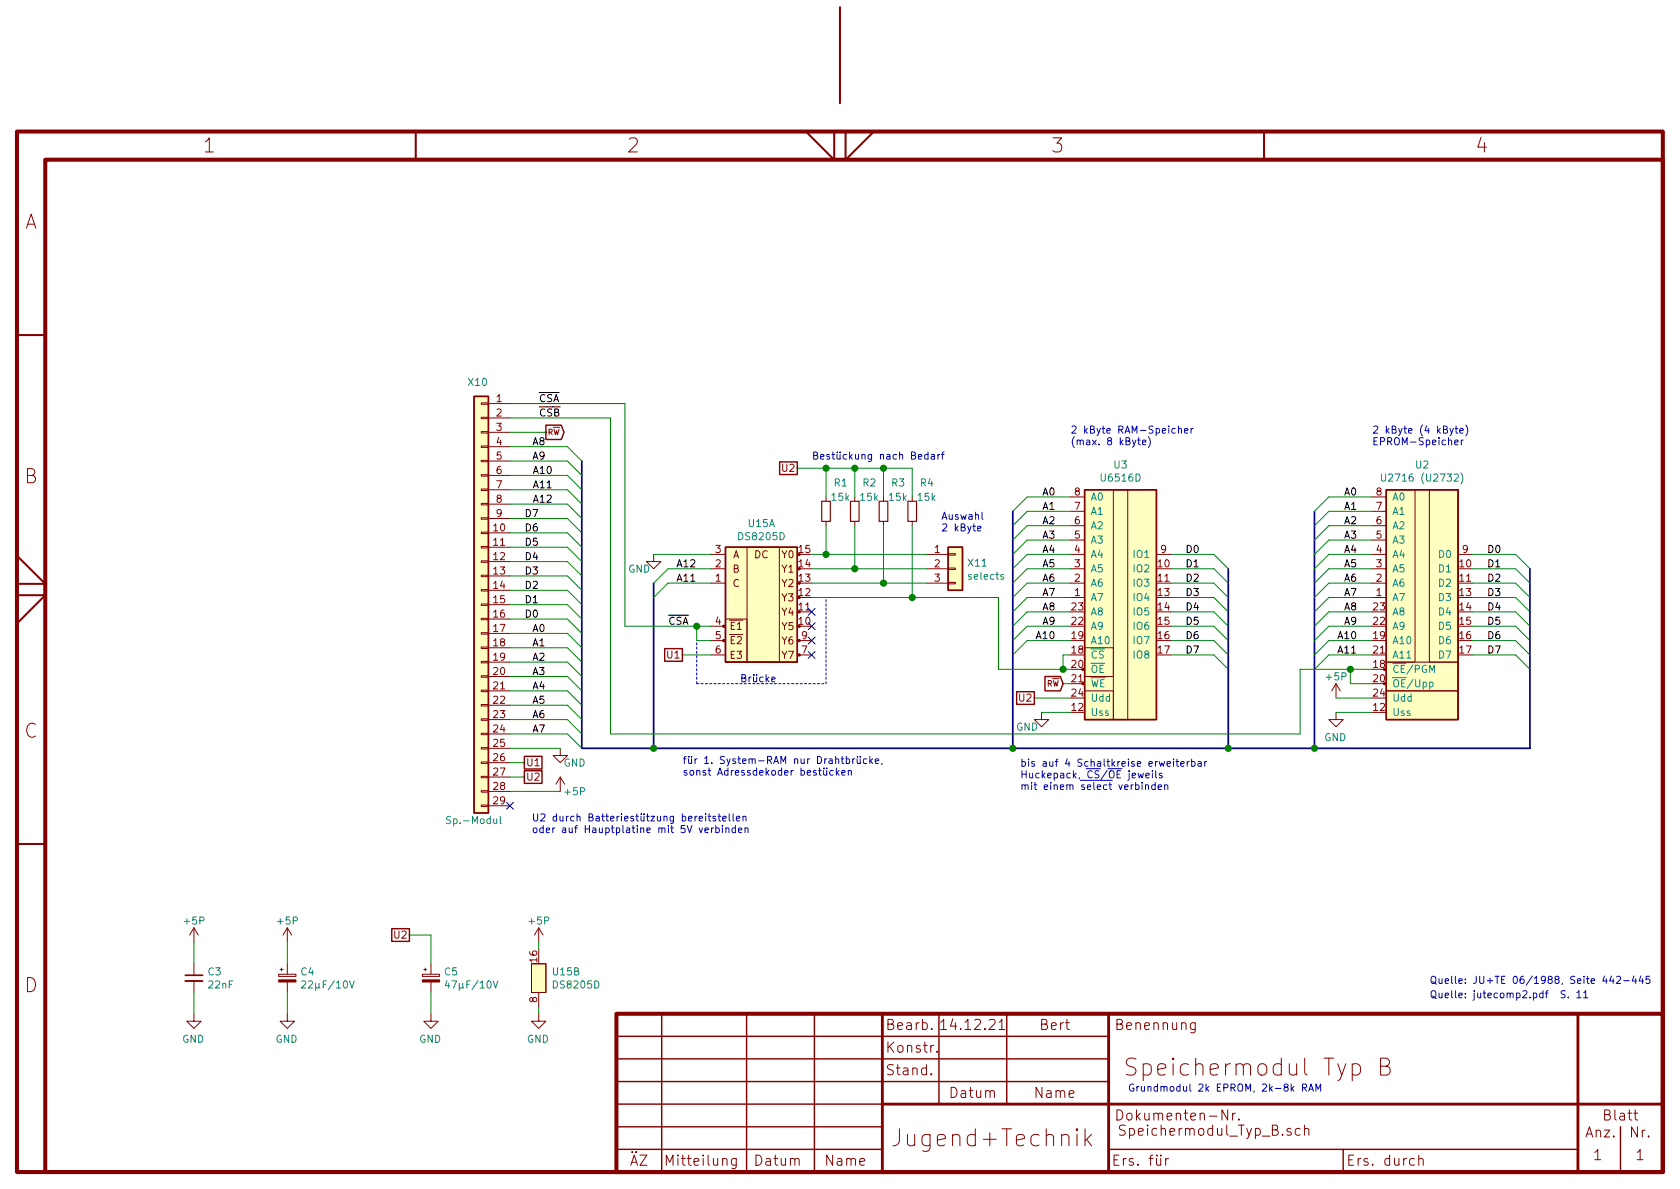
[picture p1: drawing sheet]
<svg xmlns="http://www.w3.org/2000/svg" width="297mm" height="210mm" viewBox="0 0 297 210" stroke-linecap="round" stroke-linejoin="round" font-family="sans-serif">
<path d="M3 23.3h291v184h-291zM8 28.2h286v179.1h-286zM109 179.3h185v28h-185z" fill="none" stroke="#840000" stroke-width=".71"/>
<path d="M148.5 1.3v17M73.5 23.3v4.9M142.5 23.3l5 5v-5M149.5 23.3v5l5-5M223.5 23.3v5M3 59.3h5M3 98.3l5 4.9h-5M3 105.3h5l-5 5M3 149.2h5" fill="none" stroke="#840000" stroke-width=".36"/>
<g fill="none" stroke="#840000" stroke-width=".18">
<path d="M85.1 78.9h1.3v.2h-1.3zM85.1 76.3h1.3v.3h-1.3zM85.1 73.8h1.3v.2h-1.3zM85.1 71.2h1.3v.3h-1.3zM86.4 71.4h3.8M86.4 73.9h3.8M86.4 76.4h3.8M86.4 79h3.8M85.1 81.4h1.3v.3h-1.3zM85.1 99.2h1.3v.2h-1.3zM85.1 96.6h1.3v.3h-1.3zM85.1 94.1h1.3v.3h-1.3z"/>
<path d="M85.1 91.6h1.3v.2h-1.3zM85.1 89h1.3v.3h-1.3zM85.1 86.5h1.3v.2h-1.3zM85.1 83.9h1.3v.3h-1.3zM86.4 94.2h3.8M86.4 96.8h3.8M86.4 99.3h3.8M86.4 81.5h3.8M86.4 84.1h3.8M86.4 86.6h3.8M86.4 89.1h3.8M86.4 91.7h3.8"/>
<path d="M115.6 98v1.3h-1.3l1.3 1.3 1.2-1.3h-1.2M125.7 98h2.6M132.1 96.8h5.7v20.3h-5.7zM146 87.9v.7M146 92.2v.8M151.1 87.9v.7M151.1 92.2v.8M156.2 87.9v.7M156.2 92.2v.8M161.3 87.9v.7M161.3 92.2v.8M163.8 98h3.8"/>
<path d="M167.6 97.9h1.3v.3h-1.3zM189.2 98h2.6M189.2 95.5h2.6M189.2 93h2.6M189.2 90.4h2.6M189.2 87.9h2.6M196.8 86.6h2.6v40.6h-2.6zM204.5 98h2.5M242.6 98h2.5M242.6 95.5h2.5M242.6 93h2.5M242.6 90.4h2.5"/>
<path d="M242.6 87.9h2.5M245.1 86.6h5.1v30.5h-5.1zM252.7 86.6h5.1v30.5h-5.1zM257.8 98h2.5M85.1 111.9h1.3v.2h-1.3zM85.1 114.4h1.3v.3h-1.3zM85.1 117h1.3v.2h-1.3zM85.1 119.5h1.3v.3h-1.3zM85.1 109.3h1.3v.3h-1.3zM85.1 104.3h1.3v.2h-1.3zM85.1 101.7h1.3v.3h-1.3zM85.1 106.8h1.3v.3h-1.3z"/>
<path d="M86.4 101.8h3.8M86.4 104.4h3.8M86.4 106.9h3.8M86.4 109.5h3.8M86.4 112h3.8M86.4 114.5h3.8M86.4 117.1h3.8M86.4 119.6h3.8M125.7 103.1h2.6M125.7 100.6h2.6M125.7 110.7h2.6M125.7 113.3h2.6"/>
<path d="M125.7 115.8h2.6M128.3 109.5h3.8v7.6h-3.8zM141 113.3h2.5M141 115.8h2.5M163.8 103.1h3.8M163.8 100.6h3.8M167.6 103h1.3v.2h-1.3zM167.6 100.5h1.3v.2h-1.3zM189.2 105.7h2.6M189.2 103.1h2.6M189.2 100.6h2.6M191.8 114.5h5v5.1h-5z"/>
<path d="M242.6 105.7h2.5M242.6 103.1h2.5M242.6 100.6h2.5M245.1 117.1h12.7v5.1h-12.7zM85.1 134.7h1.3v.3h-1.3zM85.1 137.3h1.3v.2h-1.3zM85.1 139.8h1.3v.3h-1.3zM85.1 122h1.3v.3h-1.3zM85.1 124.6h1.3v.2h-1.3zM85.1 127.1h1.3v.3h-1.3zM85.1 129.7h1.3v.2h-1.3zM85.1 132.2h1.3v.3h-1.3z"/>
<path d="M86.4 122.2h3.8M86.4 124.7h3.8M86.4 127.2h3.8M86.4 129.8h3.8M86.4 132.3h3.8M86.4 134.9h3.8M86.4 137.4h3.8M86.4 139.9h3.8M99.1 132.3v1.3h-1.3l1.3 1.3 1.2-1.3h-1.2M99.1 137.4l.7 1.3M99.1 137.4v2.5M99.1 137.4l-.8 1.3"/>
<path d="M184.1 126v1.2h-1.2l1.2 1.3 1.3-1.3h-1.3M191.8 122.2h5v5h-5zM236.2 126v1.2h-1.3l1.3 1.3 1.3-1.3h-1.3M236.2 120.9l.8 1.3M236.2 120.9v2.5M236.2 120.9l-.7 1.3M245.1 122.2h12.7v5h-12.7zM85.1 142.4h1.3v.2h-1.3zM86.4 142.5h3.8M34.3 179.3v1.3h-1.3l1.3 1.3 1.3-1.3h-1.3M34.3 164.1v2.5M34.3 170.4v2.1"/>
<path d="M34.3 173.5v2M34.3 164.1l.8 1.2M34.3 164.1l-.8 1.2M49.3 172.3h3v.4h-3zM49.5 171.4h.5M49.8 171.2v.5M50.8 179.3v1.3h-1.3l1.3 1.3 1.3-1.3h-1.3M50.8 164.1l.8 1.2M50.8 164.1v2.5M50.8 170.4v1.9M50.8 173.7v1.8M50.8 164.1l-.8 1.2"/>
<path d="M74.7 172.3h3v.4h-3zM74.9 171.4h.5M75.2 171.2v.5M76.2 179.3v1.3h-1.3l1.3 1.3 1.3-1.3h-1.3M76.2 170.4v1.9M76.2 173.7v1.8M94 170.4h2.5v5.1h-2.5zM95.2 179.3v1.3h-1.2l1.2 1.3 1.3-1.3h-1.3M95.2 164.1l.8 1.2M95.2 164.1v2.5M95.2 175.5v2.5M95.2 164.1l-.7 1.2"/>
<path d="M164.6 189.9l.1 .1-.1 .1v-.2v.2M164.7 181.9v.2l-.1-.1 .1-.1v.2M165.7 185.9v.2M166.3 180.8l.6-.5v1.8M166.3 182.1h1.1M176.6 182.1h1.1M191.8 199.6v3M211.3 180.8v1.5a.5 .5 0 0 1-.8 .3M211.3 180.9l-.5-.1-.3 .4v.7l.3 .2 .5-.1M217.1 196.3v1.8l-1-1.8v1.8M217.9 196.8v1.3M218.4 196.8l-.3 .1-.2 .3"/>
<path d="M219 197.9v.2M228.2 199.6a.44 .44 0 0 0-.7 .2l.1 .3 .6 .1 .1 .2-.2 .4-.6-.1M229.9 199.6l-.6-.1-.3 .4 .1 .7 .2 .2 .6-.1M230.6 199.7a.45 .45 0 0 1 .8 .1v1M230.6 199v1.8M239.1 188.3a.96 .96 0 0 1 1.3 .1l.1 .3v.8l-.1 .3a.96 .96 0 0 1-1.3 .2M244.1 188.5h1a.72 .72 0 0 0 .6-.7 .72 .72 0 0 0-.6-.7h-1v3h1.1a.8 .8 0 0 0 .6-.8 .8 .8 0 0 0-.7-.8M130.2 204.8v1.5a.49 .49 0 0 1-.8 .3M130.2 204.9l-.2-.1a.56 .56 0 0 0-.7 .4v.5a.56 .56 0 0 0 .7 .4l.2-.1M192.1 201.5l.9 1.1M193 200.6l-1.2 1.1M206.1 204.8v1.3"/>
<path d="M206.6 204.8l-.3 .1-.2 .3M250.9 205l.2-.2 .4 .1 .1 1.2M250.9 204.3v1.8"/>
</g>
<g fill="none" stroke="#840000" stroke-width=".25">
<path d="M83.8 70.1h2.6v73.7h-2.6zM96.5 75.2h2.7l.5 1.2-.5 1.3h-2.7zM128.3 96.8h12.7v20.3h-12.7zM137.8 81.7h3.2v2.2h-3.2zM167.6 96.8h2.6v7.6h-2.6zM191.8 86.6h12.7v40.6h-12.7zM245.1 86.6h12.7v40.6h-12.7zM117.5 114.7h3.1v2.2h-3.1zM184.8 119.6h2.7l.5 1.3-.5 1.3h-2.7zM92.7 136.3h3.1v2.2h-3.1zM92.7 133.8h3.1v2.2h-3.1zM179.8 122.3h3.1v2.3h-3.1z"/>
<path d="M69.3 164.2h3.1v2.3h-3.1zM117 179.3v28M132 179.3v28M144 179.3v28M166 179.3v15.9M178 179.3v15.9M109 183.3h87M109 187.2h87M109 191.3h87M109 199.3h47M109 195.2h47M286.5 199.3v8"/>
<path d="M109 203.2h47M196 203.2h83M237.5 203.2v4.1"/>
</g>
<path d="M156 179.3v28M196 179.3v28M279 179.3v28M156 195.2h138" fill="none" stroke="#840000" stroke-width=".51"/>
<g fill="#ffffc2" stroke="#ffffc2" stroke-width=".18">
<path d="M191.8 86.6h12.7v40.6h-12.7z"/>
<path d="M167.6 96.8h2.6v7.6h-2.6z"/>
<path d="M245.1 86.6h12.7v40.6h-12.7z"/>
<path d="M94 170.4h2.5v5.1h-2.5z"/>
<path d="M128.3 96.8h12.7v20.3h-12.7z"/>
<path d="M83.8 70.1h2.6v73.7h-2.6z"/>
</g>
<path d="M244.2 83.8v1.1l.3 .2 .4-.1 .1-.1v-1.1M258.3 83.6a1.47 1.47 0 0 1 0 2M177.4 101.6h-.3l-.2 .2 .1 .1 .4 .2v.3h-.5M252.8 118.9v-1.3l.4 1 .4-1v1.3M252.8 120.7l.3-.1 .3 .2-.1 .6h-.5M79.7 144.4h-.5l-.2 .1-.1 .2 .2 .2 .5 .2 .1 .3-.3 .2h-.5M88.4 144.4v1.1l.2 .1M53.3 173.6l.5-.1 .3 .3-.1 .2-.7 .7h.8M61.8 173.5l.4 1.2 .4-1.2M79 173.4l-.3 .9h.8M87.2 173.5l.4 1.2 .4-1.2" fill="none" stroke="#008484" stroke-width=".18"/>
<path d="M32.8 173.5h3" fill="none" stroke="#840000" stroke-width=".33"/>
<path d="M32.8 172.5h3" fill="none" stroke="#840000" stroke-width=".3"/>
<g fill="#840000" stroke="#840000" stroke-width=".18">
<path d="M74.7 173.3h3v.4h-3z"/>
<path d="M49.3 173.3h3v.4h-3z"/>
<circle cx="128" cy="113.3" r=".2"/>
<circle cx="128" cy="110.7" r=".2"/>
<circle cx="141.3" cy="115.8" r=".2"/>
<circle cx="141.3" cy="113.3" r=".2"/>
</g>
<path d="M145.3 88.6h1.5v3.6h-1.5zM150.4 88.6h1.5v3.6h-1.5zM155.4 88.6h1.6v3.6h-1.6zM160.5 88.6h1.6v3.6h-1.6z" fill="none" stroke="#840000" stroke-width=".2"/>
<path d="M123.2 120.9v-7.6M123.2 120.9h22.8M146 120.9v-15.2" fill="none" stroke="#0000c2" stroke-width=".18" stroke-dasharray=".4 .4"/>
<path d="M102.9 81.5v50.8h167.6v-31.7M179.1 90.4v41.9M232.4 90.4v41.9M115.6 103.1v29.2M217.2 100.6v31.7" fill="none" stroke="#000084" stroke-width=".3"/>
<g fill="none" stroke="#008400" stroke-width=".18">
<path d="M90.2 79h10.1l2.6 2.5M90.2 71.4h20.3v39.3h15.2M90.2 73.9h17.7v55.9h122v-11.4h12.7M90.2 76.4h6.3M90.2 81.5h10.1l2.6 2.6M90.2 86.6h10.1l2.6 2.5M90.2 99.3h10.1l2.6 2.5M90.2 96.8h10.1l2.6 2.5M90.2 94.2h10.1l2.6 2.6M90.2 91.7h10.1l2.6 2.5M90.2 84.1h10.1l2.6 2.5M90.2 89.1h10.1l2.6 2.6"/>
<path d="M115.6 98h10.1M141 82.8h20.3v5.1M143.5 98h20.3M146 82.8v5.1M146 93v5M151.1 82.8v5.1M151.1 93v7.6M156.2 82.8v5.1M156.2 93v10.1M161.3 93v12.7M189.2 98h-7.6l-2.5 2.6M189.2 95.5h-7.6l-2.5 2.5"/>
<path d="M189.2 87.9h-7.6l-2.5 2.5M189.2 90.4h-7.6l-2.5 2.6M189.2 93h-7.6l-2.5 2.5M207 98h7.6l2.6 2.6M242.6 98h-7.7l-2.5 2.6M242.6 95.5h-7.7l-2.5 2.5M242.6 87.9h-7.7l-2.5 2.5M242.6 90.4h-7.7l-2.5 2.6M242.6 93h-7.7l-2.5 2.5M260.3 98h7.7l2.5 2.6M90.2 101.8h10.1l2.6 2.6M90.2 112h10.1l2.6 2.5"/>
<path d="M90.2 109.5h10.1l2.6 2.5M90.2 106.9h10.1l2.6 2.6M90.2 104.4h10.1l2.6 2.5M90.2 117.1h10.1l2.6 2.5M90.2 119.6h10.1l2.6 2.6M90.2 114.5h10.1l2.6 2.6M120.6 115.8h5.1M123.2 110.7v2.6h2.5M125.7 100.6h-7.6l-2.5 2.5M125.7 103.1h-7.6l-2.5 2.6M143.5 100.6h20.3M143.5 103.1h20.3"/>
<path d="M143.5 105.7h33v12.7h12.7M189.2 100.6h-7.6l-2.5 2.5M189.2 103.1h-7.6l-2.5 2.6M189.2 105.7h-7.6l-2.5 2.5M189.2 108.2h-7.6l-2.5 2.5M189.2 110.7h-7.6l-2.5 2.6M189.2 113.3h-7.6l-2.5 2.5M189.2 115.8h-1.2v2.6M207 100.6h7.6l2.6 2.5M207 103.1h7.6l2.6 2.6M207 105.7h7.6l2.6 2.5M207 108.2h7.6l2.6 2.5"/>
<path d="M207 110.7h7.6l2.6 2.6M207 113.3h7.6l2.6 2.5M207 115.8h7.6l2.6 2.6M238.8 118.4v2.5h3.8M242.6 100.6h-7.7l-2.5 2.5M242.6 103.1h-7.7l-2.5 2.6M242.6 105.7h-7.7l-2.5 2.5M242.6 108.2h-7.7l-2.5 2.5M242.6 110.7h-7.7l-2.5 2.6M242.6 113.3h-7.7l-2.5 2.5M242.6 115.8h-7.7l-2.5 2.6M260.3 100.6h7.7l2.5 2.5"/>
<path d="M260.3 103.1h7.7l2.5 2.6M260.3 105.7h7.7l2.5 2.5M260.3 108.2h7.7l2.5 2.5M260.3 110.7h7.7l2.5 2.6M260.3 113.3h7.7l2.5 2.5M260.3 115.8h7.7l2.5 2.6M90.2 134.9h2.5M90.2 137.4h2.5M90.2 132.3h8.9M90.2 129.8h10.1l2.6 2.5M90.2 139.9h8.9M90.2 122.2h10.1l2.6 2.5"/>
<path d="M90.2 124.7h10.1l2.6 2.5M90.2 127.2h10.1l2.6 2.6M182.9 123.4h6.3M184.1 126h5.1M188 120.9h1.2M236.2 123.4h6.4M236.2 126h6.4M34.3 166.6v3.8M34.3 175.5v3.8M50.8 166.6v3.8M50.8 175.5v3.8M72.4 165.3h3.8v5.1"/>
<path d="M76.2 175.5v3.8M95.2 166.6v1.3M95.2 178v1.3"/>
</g>
<g fill="none" stroke="#0000c2" stroke-width=".18">
<path d="M164.1 79.9v1.3M166.9 79.9l-.3 .2v1.1M201.1 77.8h.5M201.3 77.4v1.1l.3 .2M202 78.2l.6-.1-.1-.2-.3-.1-.2 .2 .1 .6h.4M203 77.2a1.47 1.47 0 0 1 0 1.9M207.8 75.8h-.4l-.2 .2 .1 .5h.5M208.4 75.9l.1-.1h.3l.1 .8M208.4 75.3v1.3M209.4 76.2l.6-.1v-.3h-.4l-.2 .1 .1 .6h.5M210.6 75.8v.8M210.9 75.8h-.2l-.1 .2"/>
<path d="M256.4 75.8l.3 .8M257 75.8l-.5 1.1-.1 .1M257.2 78.2l.6-.1v-.2l-.4-.1-.2 .2 .1 .6h.5M257.3 75.8h.5M257.5 75.3v1.1l.3 .2M258.1 76.2l.6-.1-.1-.3h-.3l-.2 .1 .1 .6h.4M258.4 77.8v.9M258.7 77.8l-.2 .1-.1 .1M259.2 75.2a1.47 1.47 0 0 1 0 1.9M164.1 80.4h-.4l-.2 .2 .1 .5h.5M164.7 80.4h.5v.8M165.2 80.7h-.4l-.2 .2 .1 .2h.5"/>
<path d="M165.8 80.4v.8M166.2 80.4h-.3l-.1 .2M166.4 80.4h.5M172.8 93.5l.7-.1-.1-.3h-.4l-.2 .1 .1 .6h.5M173.6 90.6v1.1l.2 .1M136.4 120.1l.6-.1v-.2l-.4-.1-.2 .2 .1 .6h.5M147.3 136.3l-.3-.1-.3 .3 .1 .5h.5M147.9 135.8v1.3M148 136.6l.4 .5M148.4 136.2l-.5 .5M148.8 136.6l.6-.1v-.2l-.4-.1-.2 .2 .1 .6h.5M149.6 134.2h.4l.2 .2-.1 .6h-.5"/>
<path d="M150 136.4l.2-.2 .3 .1v.8M150 136.2v.9M150.8 134.2v.8M151.1 134.2l-.3 .2M151.6 134.2v.8h.3l.2-.1M151.6 133.8v.1M152.1 133.8v.1M152.1 134.2v.8M153.2 134.2h-.3l-.2 .2 .1 .6h.4M153.8 133.8v1.2M153.9 134.5l.4 .5M154.3 134.2l-.5 .5"/>
<path d="M154.8 134.6l.6-.1-.1-.3h-.4l-.1 .2v.6h.5M156 135l-.1 .2M201.2 136.7l.2 .9 .3-.6 .2 .6 .3-.9M201.9 138.3v.2M201.9 138.8v.8M202.5 138.9l.2-.1h.3l.1 .8M202.5 138.8v.8M202.6 137.1l.6-.1-.1-.2-.3-.1-.2 .2 .1 .6h.4M203.8 136.3v.1M203.8 136.7v.9M204.2 138.8h-.3l-.3 .2 .2 .6h.4M204.2 138.3v1.3"/>
<path d="M204.3 136.3v1.1l.2 .2M204.8 139.2l.6-.1-.1-.3h-.3l-.2 .2v.6h.5M205.4 136.8l-.3-.1-.1 .2v.2l.4 .1v.3h-.4M205.9 138.9l.2-.1h.3l.1 .8M205.9 138.8v.8M207.5 134.2v.2M207.5 134.7v.8M207.9 134.7h.5M208.1 134.2v1.1l.3 .2M208.8 135.1l.6-.1-.1-.3h-.4l-.1 .1v.7h.5M209.9 134.7v.8M210.3 134.7l-.4 .2"/>
<path d="M210.7 134.7h.4l.2 .2-.1 .6h-.5M210.7 134.2v1.3M211.9 134.7h.4l.1 .8M212.4 135h-.4l-.2 .2 .2 .3h.4M213 134.7v.8M213.4 134.7l-.4 .2M124.6 146.8l.6-.1v-.2l-.4-.1-.2 .2 .1 .6h.5M125.2 144.3h.5M125.4 143.9v1.1l.3 .2M125.8 146.4v.8M126.2 146.4l-.3 .1-.1 .1M126.5 144.4l-.3-.1-.2 .2 .1 .2 .4 .1v.3h-.5"/>
<path d="M126.6 146.5l.3-.1 .3 .2-.1 .6h-.5M126.6 146v1.2M126.9 144.3h.5M127.1 143.9v1.1l.3 .2M127.7 146v.1M127.7 146.4v.8M127.8 144.7l.6-.1-.1-.2-.3-.1-.2 .2v.6h.5M128.3 146.5l.2-.1 .3 .1 .1 .7M128.3 146.4v.8M128.9 143.9v1.1l.2 .2M129.6 143.9v1.1l.2 .2M130 146.5l-.3-.1-.3 .2 .1 .6h.5"/>
<path d="M130 146v1.2M130.2 144.7l.6-.1v-.2l-.4-.1-.2 .2 .1 .6h.5M130.6 146.8l.6-.1-.1-.2-.3-.1-.2 .2v.6h.5M131.4 144.5l.1-.2 .4 .1v.8M131.4 144.3v.9M131.7 146.5l.2-.1 .3 .1 .1 .7M131.7 146.4v.8M276.7 175.3l-.4-.1-.2 .1v.4l.5 .2 .1 .3-.2 .2h-.5M277.3 176.3v.1M278.8 175.5l.4-.3v1.2M278.8 176.4h.7M280 175.5l.4-.3v1.2"/>
<path d="M280 176.4h.7M283.7 172.6l-.3 .9h.8M284 173.1v.8M284.9 172.6l-.3 .9h.8M285.2 173.1v.8M285.8 172.8l.5-.2 .2 .4v.2l-.8 .7h.8M287.1 173.4h1M288.9 172.6l-.3 .9h.8M289.2 173.1v.8M290.1 172.6l-.3 .9h.8M290.4 173.1v.8M291.7 172.6h-.6l-.1 .6 .5-.1 .2 .3v.3l-.2 .2-.5-.1"/>
<path d="M228.4 192.5l.4 .5M230.3 192.3h.6l.1-.5-.2-.1h-.5v1.3M230.6 192.3l.4 .7M231.4 193l.4-1.3 .4 1.3M232.7 193v-1.3l.4 .9 .4-.9v1.3"/>
</g>
<g fill="#008400" stroke="#008400" stroke-width=".25">
<circle cx="161.3" cy="105.7" r=".51"/>
<circle cx="156.2" cy="103.1" r=".51"/>
<circle cx="156.2" cy="82.8" r=".51"/>
<circle cx="151.1" cy="100.6" r=".51"/>
<circle cx="151.1" cy="82.8" r=".51"/>
<circle cx="238.8" cy="118.4" r=".51"/>
<circle cx="146.1" cy="98" r=".51"/>
<circle cx="146.1" cy="82.8" r=".51"/>
<circle cx="232.4" cy="132.3" r=".51"/>
<circle cx="217.2" cy="132.3" r=".51"/>
<circle cx="188" cy="118.4" r=".51"/>
<circle cx="179.1" cy="132.3" r=".51"/>
<circle cx="115.6" cy="132.3" r=".51"/>
<circle cx="123.2" cy="110.7" r=".51"/>
</g>
<path d="M142.9 107.6l1.2 1.2M142.9 110.1l1.2 1.2M142.9 112.7l1.2 1.2M142.9 115.2l1.2 1.2M144.1 107.6l-1.2 1.2M144.1 110.1l-1.2 1.2M144.1 112.7l-1.2 1.2M144.1 115.2l-1.2 1.2M89.6 141.9l1.2 1.2M90.8 141.9l-1.2 1.2" fill="none" stroke="#000084" stroke-width=".18"/>
<text font-size="4.2" fill="#0000c2" x="198.5" y="190.3">Speichermodul Typ B</text>
<text font-size="4.2" fill="#840000" x="159" y="202.8">Jugend+Technik</text>
<g font-size="3.5" fill="#840000">
<text x="36" y="27">1</text>
<text x="111" y="27">2</text>
<text x="186" y="27">3</text>
<text x="261" y="27">4</text>
<text x="4.3" y="40.5">A</text>
<text x="4.3" y="85.5">B</text>
<text x="4.3" y="130.5">C</text>
<text x="4.3" y="175.5">D</text>
</g>
<g font-size="2.5" fill="#840000">
<text x="156.5" y="182.1">Bearb.</text>
<text x="167.1" y="182.1">14.12.21</text>
<text x="184" y="182.1">Bert</text>
<text x="197" y="182.1">Benennung</text>
<text x="156.5" y="190.1">Stand.</text>
<text x="156.5" y="186.2">Konstr.</text>
<text x="168.1" y="194.2">Datum</text>
<text x="183.1" y="194.2">Name</text>
<text x="197" y="198.1">Dokumenten-Nr.</text>
<text x="197.5" y="200.8">Speichermodul_Typ_B.sch</text>
<text x="280.4" y="201.1">Anz.</text>
<text x="283.7" y="198.1">Blatt</text>
<text x="288.3" y="201.1">Nr.</text>
<text x="111.3" y="206.1">ÄZ</text>
<text x="118.1" y="206.1">Mitteilung</text>
<text x="133.6" y="206.1">Datum</text>
<text x="146.1" y="206.1">Name</text>
<text x="196.5" y="206.1">Ers. für</text>
<text x="238" y="206.1">Ers. durch</text>
<text x="281.8" y="205.2">1</text>
<text x="289.3" y="205.2">1</text>
</g>
<g font-size="1.8" fill="#008484">
<text x="82.9" y="68.2">X10</text>
<text x="197" y="82.8">U3</text>
<text x="250.3" y="82.8">U2</text>
<text x="147.1" y="88.6">15k</text>
<text x="147.5" y="86">R1</text>
<text x="152.2" y="88.6">15k</text>
<text x="152.6" y="86">R2</text>
<text x="157.3" y="88.6">15k</text>
<text x="157.7" y="86">R3</text>
<text x="162.4" y="88.6">15k</text>
<text x="162.8" y="86">R4</text>
<text x="192.8" y="88.5">A0</text>
<text x="194.9" y="85.2">U6516D</text>
<text x="245.4" y="85.2">U2716 (U2732)</text>
<text x="246.1" y="88.5">A0</text>
<text x="130.8" y="95.5">DS8205D</text>
<text x="132.4" y="93.2">U15A</text>
<text x="192.8" y="93.6">A2</text>
<text x="192.8" y="91.1">A1</text>
<text x="246.1" y="93.6">A2</text>
<text x="246.1" y="91.1">A1</text>
<text x="111.1" y="101.3">GND</text>
<text x="171.2" y="100.2">X11</text>
<text x="192.8" y="101.2">A5</text>
<text x="192.8" y="98.7">A4</text>
<text x="192.8" y="96.1">A3</text>
<text x="200.6" y="101.2">IO2</text>
<text x="200.6" y="98.7">IO1</text>
<text x="246.1" y="101.2">A5</text>
<text x="246.1" y="98.7">A4</text>
<text x="246.1" y="96.1">A3</text>
<text x="254.5" y="101.2">D1</text>
<text x="254.5" y="98.7">D0</text>
<text x="171.4" y="102.5">selects</text>
<text x="192.8" y="106.3">A7</text>
<text x="192.8" y="103.8">A6</text>
<text x="200.6" y="103.8">IO3</text>
<text x="200.6" y="106.3">IO4</text>
<text x="246.1" y="106.3">A7</text>
<text x="246.1" y="103.8">A6</text>
<text x="254.5" y="103.8">D2</text>
<text x="254.5" y="106.3">D3</text>
<text x="192.8" y="113.9">A10</text>
<text x="192.8" y="111.4">A9</text>
<text x="192.8" y="108.8">A8</text>
<text x="200.6" y="108.8">IO5</text>
<text x="200.6" y="111.4">IO6</text>
<text x="200.6" y="113.9">IO7</text>
<text x="246.1" y="113.9">A10</text>
<text x="246.1" y="111.4">A9</text>
<text x="246.1" y="108.8">A8</text>
<text x="254.5" y="108.8">D4</text>
<text x="254.5" y="111.4">D5</text>
<text x="254.5" y="113.9">D6</text>
<text x="192.8" y="116.5">CS</text>
<text x="192.8" y="119">OE</text>
<text x="200.6" y="116.5">IO8</text>
<text x="246.1" y="119">CE/PGM</text>
<text x="246.1" y="116.5">A11</text>
<text x="254.5" y="116.5">D7</text>
<text x="192.8" y="121.5">WE</text>
<text x="192.8" y="124.1">Udd</text>
<text x="234.6" y="120.3">+5P</text>
<text x="246.1" y="121.5">OE/Upp</text>
<text x="246.1" y="124.1">Udd</text>
<text x="179.7" y="129.2">GND</text>
<text x="192.8" y="126.6">Uss</text>
<text x="234.1" y="131.1">GND</text>
<text x="246.1" y="126.6">Uss</text>
<text x="99.6" y="135.6">GND</text>
<text x="100" y="140.6">+5P</text>
<text x="79.5" y="145.7">Sp.-Modul</text>
<text x="32.7" y="163.5">+5P</text>
<text x="49.2" y="163.5">+5P</text>
<text x="93.6" y="163.5">+5P</text>
<text x="36.8" y="172.5">C3</text>
<text x="53.2" y="172.5">C4</text>
<text x="78.6" y="172.5">C5</text>
<text x="97.8" y="172.5">U15B</text>
<text x="37" y="174.8">22nF</text>
<text x="54.1" y="174.8">22µF/10V</text>
<text x="79.5" y="174.8">47µF/10V</text>
<text x="98" y="174.8">DS8205D</text>
<text x="32.2" y="184.4">GND</text>
<text x="48.7" y="184.4">GND</text>
<text x="74.1" y="184.4">GND</text>
<text x="93.2" y="184.4">GND</text>
</g>
<g font-size="1.8" fill="#840000">
<text x="87.8" y="71.1">1</text>
<text x="87.8" y="73.7">2</text>
<text x="87.8" y="76.2">3</text>
<text x="87.8" y="78.7">4</text>
<text x="87.8" y="81.3">5</text>
<text x="87.8" y="83.8">6</text>
<text x="138.5" y="83.4">U2</text>
<text x="87.8" y="86.4">7</text>
<text x="87.8" y="88.9">8</text>
<text x="190" y="87.6">8</text>
<text x="243.4" y="87.6">8</text>
<text x="87.3" y="94">10</text>
<text x="87.8" y="91.4">9</text>
<text x="190" y="95.2">5</text>
<text x="190" y="92.7">6</text>
<text x="190" y="90.2">7</text>
<text x="243.4" y="95.2">5</text>
<text x="243.4" y="92.7">6</text>
<text x="243.4" y="90.2">7</text>
<text x="87.3" y="96.5">11</text>
<text x="87.3" y="99.1">12</text>
<text x="87.3" y="101.6">13</text>
<text x="126.5" y="100.3">2</text>
<text x="126.5" y="97.8">3</text>
<text x="129.5" y="98.7">A</text>
<text x="129.5" y="101.3">B</text>
<text x="133.3" y="98.7">DC</text>
<text x="138.3" y="98.7">Y0</text>
<text x="138.3" y="101.3">Y1</text>
<text x="141.3" y="100.3">14</text>
<text x="141.3" y="97.8">15</text>
<text x="165.3" y="97.8">1</text>
<text x="165.3" y="100.3">2</text>
<text x="190" y="100.3">3</text>
<text x="190" y="97.8">4</text>
<text x="204.8" y="100.3">10</text>
<text x="205.3" y="97.8">9</text>
<text x="243.4" y="100.3">3</text>
<text x="243.4" y="97.8">4</text>
<text x="258.1" y="100.3">10</text>
<text x="258.6" y="97.8">9</text>
<text x="87.3" y="104.1">14</text>
<text x="87.3" y="106.7">15</text>
<text x="126.5" y="102.9">1</text>
<text x="129.5" y="103.8">C</text>
<text x="138.3" y="103.8">Y2</text>
<text x="138.3" y="106.3">Y3</text>
<text x="141.3" y="107.9">11</text>
<text x="141.3" y="105.4">12</text>
<text x="141.3" y="102.9">13</text>
<text x="165.3" y="102.9">3</text>
<text x="189.5" y="107.9">23</text>
<text x="190" y="105.4">1</text>
<text x="190" y="102.9">2</text>
<text x="204.8" y="102.9">11</text>
<text x="204.8" y="105.4">13</text>
<text x="204.8" y="107.9">14</text>
<text x="242.9" y="107.9">23</text>
<text x="243.4" y="105.4">1</text>
<text x="243.4" y="102.9">2</text>
<text x="258.1" y="102.9">11</text>
<text x="258.1" y="105.4">13</text>
<text x="258.1" y="107.9">14</text>
<text x="87.3" y="109.2">16</text>
<text x="87.3" y="111.8">17</text>
<text x="126.5" y="110.5">4</text>
<text x="126.5" y="113">5</text>
<text x="129.1" y="111.4">E1</text>
<text x="129.1" y="113.9">E2</text>
<text x="138.3" y="108.9">Y4</text>
<text x="138.3" y="111.4">Y5</text>
<text x="138.3" y="114">Y6</text>
<text x="141.3" y="110.5">10</text>
<text x="141.8" y="113">9</text>
<text x="189.5" y="113">19</text>
<text x="189.5" y="110.5">22</text>
<text x="204.8" y="110.5">15</text>
<text x="204.8" y="113">16</text>
<text x="242.9" y="113">19</text>
<text x="242.9" y="110.5">22</text>
<text x="258.1" y="110.5">15</text>
<text x="258.1" y="113">16</text>
<text x="87.3" y="114.3">18</text>
<text x="87.3" y="116.8">19</text>
<text x="87.3" y="119.4">20</text>
<text x="118.1" y="116.5">U1</text>
<text x="126.5" y="115.6">6</text>
<text x="129.1" y="116.5">E3</text>
<text x="138.3" y="116.5">Y7</text>
<text x="141.8" y="115.6">7</text>
<text x="189.5" y="115.6">18</text>
<text x="189.5" y="118.1">20</text>
<text x="204.8" y="115.6">17</text>
<text x="242.9" y="118.1">18</text>
<text x="242.9" y="115.6">21</text>
<text x="258.1" y="115.6">17</text>
<text x="87.3" y="121.9">21</text>
<text x="87.3" y="124.5">22</text>
<text x="180.4" y="124.1">U2</text>
<text x="189.5" y="125.7">12</text>
<text x="189.5" y="120.6">21</text>
<text x="189.5" y="123.2">24</text>
<text x="242.9" y="125.7">12</text>
<text x="242.9" y="120.6">20</text>
<text x="242.9" y="123.2">24</text>
<text x="87.3" y="127">23</text>
<text x="87.3" y="129.5">24</text>
<text x="87.3" y="132.1">25</text>
<text x="87.3" y="134.6">26</text>
<text x="87.3" y="137.2">27</text>
<text x="93" y="135.5">U1</text>
<text x="87.3" y="139.7">28</text>
<text x="87.3" y="142.2">29</text>
<text x="93" y="138">U2</text>
<text x="69.9" y="166">U2</text>
<text x="95" y="170.1" transform="rotate(-90 95 170.1)">16</text>
<text x="95" y="177.3" transform="rotate(-90 95 177.3)">8</text>
</g>
<g font-size="1.8">
<text x="95.2" y="71.1">CSA</text>
<text x="95.2" y="73.7">CSB</text>
<text x="94.3" y="78.7">A8</text>
<text x="94.3" y="81.3">A9</text>
<text x="94.5" y="83.8">A10</text>
<text x="94.5" y="86.4">A11</text>
<text x="94.5" y="88.9">A12</text>
<text x="184.4" y="87.6">A0</text>
<text x="237.8" y="87.6">A0</text>
<text x="92.7" y="91.4">D7</text>
<text x="92.7" y="94">D6</text>
<text x="184.4" y="90.2">A1</text>
<text x="184.4" y="95.2">A3</text>
<text x="184.4" y="92.7">A2</text>
<text x="237.8" y="92.7">A2</text>
<text x="237.8" y="95.2">A3</text>
<text x="237.8" y="90.2">A1</text>
<text x="92.7" y="96.5">D5</text>
<text x="92.7" y="99.1">D4</text>
<text x="92.7" y="101.6">D3</text>
<text x="119.9" y="100.3">A12</text>
<text x="184.4" y="100.3">A5</text>
<text x="184.4" y="97.8">A4</text>
<text x="209.5" y="97.8">D0</text>
<text x="209.5" y="100.3">D1</text>
<text x="237.8" y="97.8">A4</text>
<text x="237.8" y="100.3">A5</text>
<text x="262.9" y="100.3">D1</text>
<text x="262.9" y="97.8">D0</text>
<text x="92.7" y="104.1">D2</text>
<text x="92.7" y="106.7">D1</text>
<text x="119.9" y="102.9">A11</text>
<text x="184.4" y="107.9">A8</text>
<text x="184.4" y="105.4">A7</text>
<text x="184.4" y="102.9">A6</text>
<text x="209.5" y="107.9">D4</text>
<text x="209.5" y="102.9">D2</text>
<text x="209.5" y="105.4">D3</text>
<text x="237.8" y="102.9">A6</text>
<text x="237.8" y="105.4">A7</text>
<text x="237.8" y="107.9">A8</text>
<text x="262.9" y="107.9">D4</text>
<text x="262.9" y="105.4">D3</text>
<text x="262.9" y="102.9">D2</text>
<text x="92.7" y="109.2">D0</text>
<text x="94.3" y="111.8">A0</text>
<text x="118.1" y="110.5">CSA</text>
<text x="183.4" y="113">A10</text>
<text x="184.4" y="110.5">A9</text>
<text x="209.5" y="110.5">D5</text>
<text x="209.5" y="113">D6</text>
<text x="236.8" y="113">A10</text>
<text x="237.8" y="110.5">A9</text>
<text x="262.9" y="110.5">D5</text>
<text x="262.9" y="113">D6</text>
<text x="94.3" y="114.3">A1</text>
<text x="94.3" y="116.8">A2</text>
<text x="94.3" y="119.4">A3</text>
<text x="209.5" y="115.6">D7</text>
<text x="236.8" y="115.6">A11</text>
<text x="262.9" y="115.6">D7</text>
<text x="94.3" y="121.9">A4</text>
<text x="94.3" y="124.5">A5</text>
<text x="94.3" y="127">A6</text>
<text x="94.3" y="129.5">A7</text>
</g>
<g font-size="1.8" fill="#0000c2">
<text x="189.2" y="76.7">2 kByte RAM-Speicher</text>
<text x="242.6" y="76.7">2 kByte (4 kByte)</text>
<text x="143.5" y="81.3">Bestückung nach Bedarf</text>
<text x="189.2" y="78.7">(max. 8 kByte)</text>
<text x="242.6" y="78.7">EPROM-Speicher</text>
<text x="166.4" y="91.9">Auswahl</text>
<text x="166.4" y="94">2 kByte</text>
<text x="130.8" y="120.6">Brücke</text>
<text x="120.6" y="135.1">für 1. System-RAM nur Drahtbrücke,</text>
<text x="120.6" y="137.2">sonst Adressdekoder bestücken</text>
<text x="180.3" y="135.6">bis auf 4 Schaltkreise erweiterbar</text>
<text x="180.3" y="137.6">Huckepack, CS/OE jeweils</text>
<text x="180.3" y="139.7">mit einem select verbinden</text>
<text x="94" y="145.3">U2 durch Batteriestützung bereitstellen</text>
<text x="94" y="147.3">oder auf Hauptplatine mit 5V verbinden</text>
<text x="252.7" y="174">Quelle: JU+TE 06/1988, Seite 442-445</text>
<text x="252.7" y="176.5">Quelle: jutecomp2.pdf S. 11</text>
<text x="199.4" y="193">Grundmodul 2k EPROM, 2k-8k RAM</text>
</g>
<g font-size="1.4" fill="#840000">
<text x="96.8" y="76.9">RW</text>
<text x="185" y="121.4">RW</text>
</g>
</svg>
